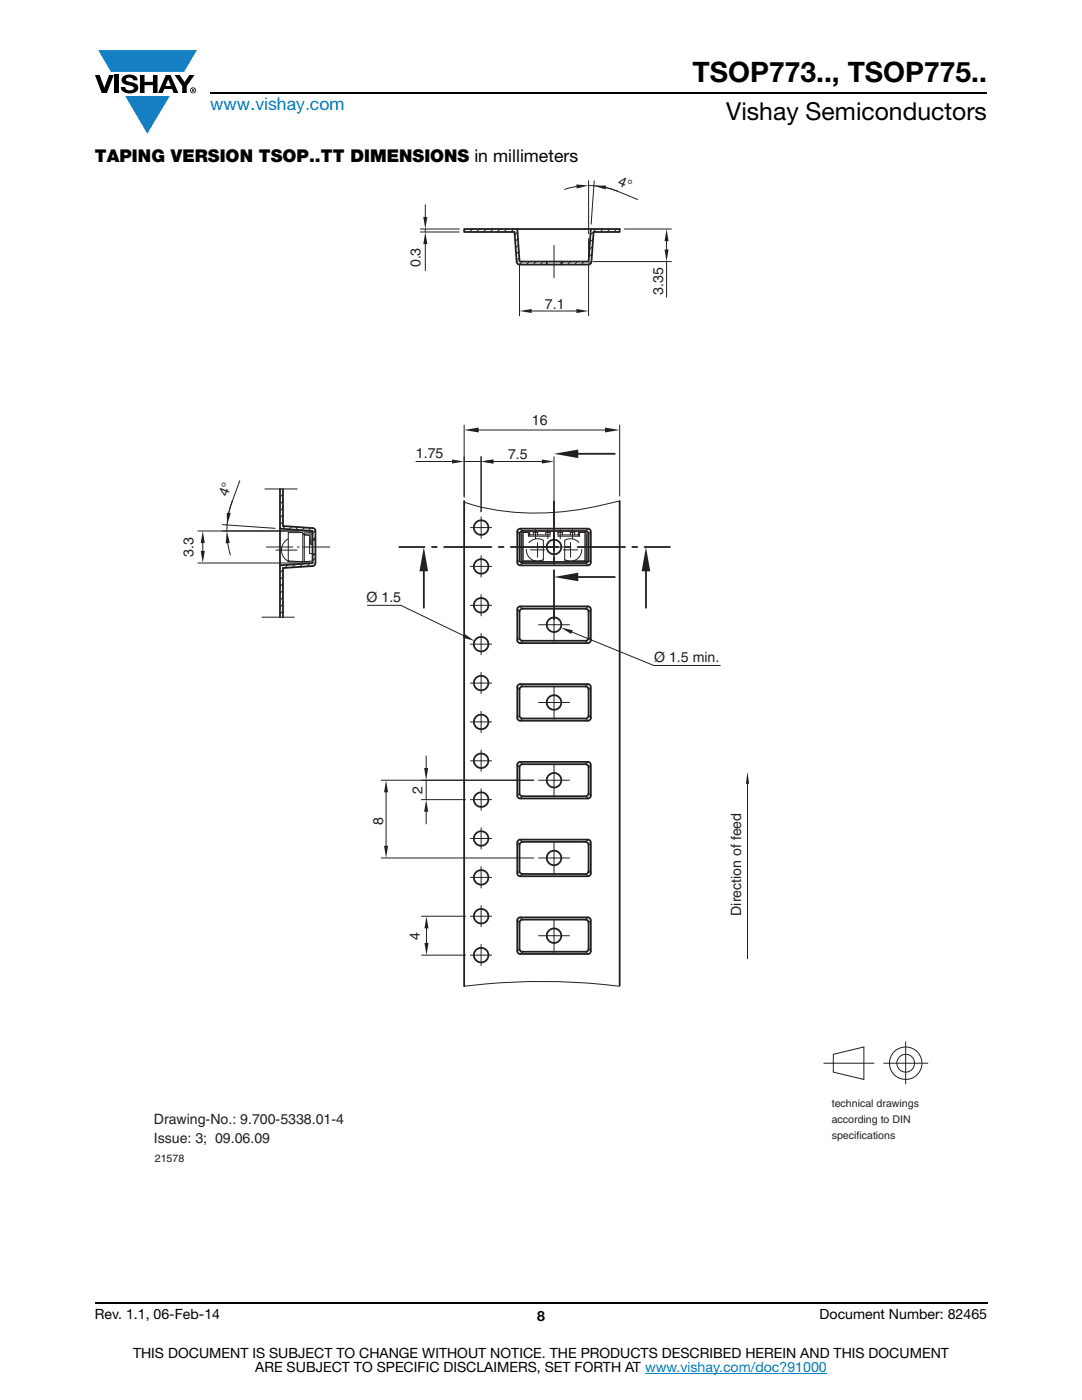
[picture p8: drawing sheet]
<svg xmlns="http://www.w3.org/2000/svg" width="216mm" height="279mm" viewBox="0 0 216 279" stroke-linecap="round" stroke-linejoin="round" font-family="sans-serif">
<g fill="#147fc3">
<path d="M19.6 10h19.7l-2.6 4.3h-1.1h-13.5z"/>
<path d="M25 19.2h8.9l-4.5 7.5z"/>
</g>
<g fill="#000">
<path d="M18.9 15h1l.9 2.5 1-2.5h.9l-1.4 3.6h-1zM22.9 15h.9v3.6h-.9zM24.6 15.3a2.1 2.1 0 0 1 2.8 .3l.1 .4h-.9a.79 .79 0 0 0-.7-.5 .79 .79 0 0 0-.8 .4l.3 .3 1 .2a1.08 1.08 0 0 1 1.2 1 1.08 1.08 0 0 1-1.1 1.2 1.73 1.73 0 0 1-2.4-1.2h.9a.96 .96 0 0 0 .8 .6 .96 .96 0 0 0 .9-.4 1.31 1.31 0 0 0-1.2-.6 1.03 1.03 0 0 1-1.1-.6 1.03 1.03 0 0 1 .2-1.1zM27.9 15h.9v1.3h1.7v-1.3h.9v3.6h-.9v-1.6h-1.7v1.6h-.9zM34.8 15h1.1l.9 1.4 1-1.4h1l-1.5 2.2v1.4h-.9v-1.4z"/>
<path d="M33.6 15.9l.5 1.3h-1.1zM33.1 15l-1.6 3.6h1l.3-.8h1.5l.3 .8h1l-1.6-3.6z"/>
<path d="M38.4 17.8h.2v.2h-.2zM38.3 17.7v.7h.1v-.3l.4 .3-.2-.3 .2-.2-.1-.2z"/>
<path d="M38.1 18a.46 .46 0 0 1 .9 0 .46 .46 0 0 1-.9 0zM37.9 18a.6 .6 0 0 0 1.2 0 .6 .6 0 0 0-1.2 0z"/>
</g>
<path d="M42 18.6h155M18.9 260h178.1" fill="none" stroke="#000" stroke-width=".36"/>
<path d="M128.7 274h36.3" fill="none" stroke="#007ec4" stroke-width=".2"/>
<path d="M30.7 34.8h154.5v197.5h-154.5z" fill="#fff"/>
<g fill="none" stroke="#231f20" stroke-width=".36">
<path d="M92.6 100v96.8M123.6 100v96.7M79.7 109.2h5M86.2 109.2h1M88.6 109.2h9.5M99.5 109.2h1M101.9 109.2h9.5M110.5 100.1v9.8M110.5 111.4v.9M110.5 113.8v9.8M112.9 109.2h.9M115.3 109.2h9.4"/>
<path d="M126.2 109.2h.9M128.6 109.2h5.1"/>
</g>
<path d="M123.6 100a58.4 58.4 0 0 1-24.3 1.8 36.9 36.9 0 0 1-6.7-1.6M92.6 196.8a127.1 127.1 0 0 1 31 0" fill="none" stroke="#231f20" stroke-width=".2"/>
<path d="M110.5 90.6l4.9-.9v1.7z" fill="#231f20"/>
<path d="M115.4 90.6h7.3" fill="none" stroke="#231f20" stroke-width=".36"/>
<path d="M110.5 115.2l4.9-.9v1.7z" fill="#231f20"/>
<path d="M115.4 115.2h7.3" fill="none" stroke="#231f20" stroke-width=".36"/>
<path d="M84.1 159.6h8.8M84.1 155.7h22.4M85 150.9v2.4M85 155.7v3.9M85 162v2.4" fill="none" stroke="#231f20" stroke-width=".2"/>
<g fill="#231f20">
<path d="M85 159.6l.4 2.4h-.8z"/>
<path d="M84.6 153.3h.8l-.4 2.4z"/>
</g>
<path d="M83 92.1h7.2M92.6 91.1v7.9M92.6 92.1h3.4M96 91.1v11.1M98.4 92.1h2.4" fill="none" stroke="#231f20" stroke-width=".2"/>
<g fill="#231f20">
<path d="M96 92.1l2.4-.4v.8z"/>
<path d="M90.2 91.7l2.4 .4-2.4 .4z"/>
</g>
<path d="M96 91.2v10.9M98.4 92.1h9.7M110.5 91.2v13.8" fill="none" stroke="#231f20" stroke-width=".2"/>
<g fill="#231f20">
<path d="M96 92.1l2.4-.4v.8z"/>
<path d="M108.1 91.7l2.4 .4-2.4 .4z"/>
<path d="M84.6 109.2l.8 4.8h-1.7z"/>
</g>
<path d="M84.6 114v7.3" fill="none" stroke="#231f20" stroke-width=".36"/>
<path d="M128.9 109.2l.8 4.8h-1.7z" fill="#231f20"/>
<path d="M128.9 114v7.3" fill="none" stroke="#231f20" stroke-width=".36"/>
<path d="M92.6 84.8v14.5M95.5 85.8h25.2M123.6 84.8v14.2" fill="none" stroke="#231f20" stroke-width=".2"/>
<g fill="#231f20">
<path d="M92.6 85.8l2.9-.5v1z"/>
<path d="M120.7 85.3l2.9 .5-2.9 .5z"/>
</g>
<path d="M76.1 155.7h30.4M77 158.1v10.7M76.1 171.2h30.4" fill="none" stroke="#231f20" stroke-width=".2"/>
<g fill="#231f20">
<path d="M76.6 168.8h.8l-.4 2.4z"/>
<path d="M77 155.7l.4 2.4h-.8z"/>
</g>
<path d="M84.1 190.6h8.8M84.1 182.9h8.8M85.1 185.3v2.9" fill="none" stroke="#231f20" stroke-width=".2"/>
<g fill="#231f20">
<path d="M85.1 182.9l.4 2.4h-.8z"/>
<path d="M84.7 188.2h.8l-.4 2.4z"/>
</g>
<g fill="none" stroke="#231f20" stroke-width=".2">
<path d="M96 103.2v4.2M96 110.9v4.3M96 118.7v4.2M98.1 113h-4.2M98.1 105.3h-4.2M96 126.4v4.3M96 134.2v4.2M98.1 136.3h-4.2M98.1 128.6h-4.2M98.1 120.8h-4.2M114.1 126.1l16.4 6.7h13.2M93.9 144.1h4.2"/>
<path d="M96 141.9v4.3M96 149.7v4.2M96 157.4v4.3M98.1 159.6h-4.2M98.1 151.8h-4.2M93.9 167.3h4.2M96 165.2v4.2M96 173v4.2M98.1 175.1h-4.2M93.9 182.9h4.2M96 180.7v4.3M96 188.5v4.2"/>
<path d="M98.1 190.6h-4.2"/>
</g>
<g fill="none" stroke="#231f20" stroke-width=".36">
<circle cx="96" cy="105.3" r="1.45"/>
<circle cx="96" cy="113" r="1.45"/>
<circle cx="96" cy="128.6" r="1.45"/>
<circle cx="96" cy="120.8" r="1.45"/>
<circle cx="96" cy="136.3" r="1.45"/>
<circle cx="96" cy="144.1" r="1.45"/>
<circle cx="96" cy="159.6" r="1.45"/>
<circle cx="96" cy="151.8" r="1.45"/>
<circle cx="96" cy="175.1" r="1.45"/>
<circle cx="96" cy="167.3" r="1.45"/>
<circle cx="96" cy="190.6" r="1.45"/>
<circle cx="96" cy="182.9" r="1.45"/>
</g>
<path d="M111.9 125.2l2.4 .6-.3 .7z" fill="#231f20"/>
<path d="M73.3 120.8h6.7l12.5 6.1" fill="none" stroke="#231f20" stroke-width=".2"/>
<path d="M92.7 126.5l2 1.4-2.4-.7z" fill="#231f20"/>
<path d="M149.2 156.4v35" fill="none" stroke="#231f20" stroke-width=".2"/>
<path d="M149.2 154l.3 2.4h-.7z" fill="#231f20"/>
<g fill="none" stroke="#231f20" stroke-width=".2">
<path d="M103.7 52.9v10.1M110.5 49v6.4M117.4 52.9v10.1M106.1 62.1h8.9M53.2 109.2h5.3M59.3 109.2h.4M60.5 109.2h5.3M60.8 106h1.6M103.2 106.1l.5 .4M103.7 111.8l-.5 .4M103.8 105.5l.5 .5M104.3 112.4l-.5 .4"/>
<path d="M104.4 106.3h-.3l.1 5.8h-.2v-5.6h.2M105 109.6a2.2 2.2 0 0 0 1.7 2.3M105.4 106.3h.3v.5l-.3 .2M105.6 108.3l.1-.1a2.24 2.24 0 0 1 2.7-.4v3.9l-.6 .2M105.7 106.5v.3h4.1M105.8 109.7h1.5v1.5M106.7 111.9h1.1M106.7 111.9h-2.3l-.3 .2h4.3M106.9 105.7v1.8M107.3 108.3v1.4h1.4M107.3 106.8v-.6h-.9v.6M107.5 109.2h3v3.3"/>
<path d="M107.8 111.9h.6v.2M108.4 112.1h4.3M109.3 105.7v1.8M109.8 106.2v.6M109.8 106.2h-.9v.6M109.8 107h-4.4v-.7h-1v5.6M110.5 106.4v6.3M110.5 106.1v3.1h3.1M111.8 105.7v1.8M112.2 106.2v.6M112.2 106.2h-.9v.6M112.4 109.7h1.4v1.5"/>
<path d="M113.3 111.9h-.6v.2M113.3 111.9h1.1M113.8 108.3v1.4h1.5M114.2 105.7v1.8M114.7 106.8v-.6h-.9v.6M115.4 106.5v.3h-4.1M115.5 108.3v-.1a2.24 2.24 0 0 0-2.8-.4v3.9l.6 .2M115.6 106.3h1.1v5.6h-2.3M115.6 106.3h-.2v.5l.2 .2M115.6 106.3v.7h-4.3M116.1 109.6a2.22 2.22 0 0 1-1.7 2.3M116.7 106.3h.3v.5"/>
<path d="M116.7 111.9l.3 .2M116.9 112.4l.4 .4M117 106.8v5.3h-4.3M117 106.5h.1v5.6h-.1v-5.3M117.3 105.5l-.4 .5M117.4 111.8l.5 .4M117.9 106.1l-.5 .4M103.2 121.6l.5 .5M103.7 127.3l-.5 .5M103.8 121l.5 .5M104.3 127.9l-.5 .4M107.5 124.7h3v3.3"/>
<path d="M110.5 121.6v3.1h3.1M116.9 127.9l.4 .4M117.3 121l-.4 .5M117.4 127.3l.5 .5M117.9 121.6l-.5 .5M103.2 152.6l.5 .5M103.7 158.3l-.5 .5M103.8 152.1l.5 .4M104.3 158.9l-.5 .5M107.5 155.7h3v3.4M110.5 152.6v3.1h3.1M116.9 158.9l.4 .5"/>
<path d="M117.3 152.1l-.4 .4M117.4 158.3l.5 .5M117.9 152.6l-.5 .5M103.2 168.2l.5 .4M103.7 173.8l-.5 .5M103.8 167.6l.5 .4M104.3 174.4l-.5 .5M107.5 171.2h3v3.4M110.5 168.1v3.1h3.1M116.9 174.4l.4 .5M117.3 167.6l-.4 .4M117.4 173.8l.5 .5"/>
<path d="M117.9 168.2l-.5 .4M164.4 212.2h10M166.3 210.4l6.1-1.4v6.4l-6.1-1.4zM176.3 212.2h8.8M180.7 207.9v8.4"/>
<circle cx="180.7" cy="212.2" r="1.78"/>
<circle cx="180.7" cy="212.2" r="3.2"/>
</g>
<g fill="none" stroke="#231f20" stroke-width=".36">
<path d="M92.6 45.7h31v.6h-5.2l-.4 5.9-.3 .6h-14a.58 .58 0 0 1-.6-.6l-.4-5.9h-10.1zM103.2 45.7l.5 6.5h13.7l.5-6.5M109.1 52.2v.6M112 52.2v.6M55.9 97.6v25.6M56.5 97.6v7.4M55.9 105.5l6.5 .5v6.4l-6.5 .4M62.4 107.7h.5M62.4 110.6h.5M62.4 105.4a.54 .54 0 0 1 .5 .6v6.4a.58 .58 0 0 1-.5 .6l-5.9 .4v9.8M103.4 105.7l.4-.2h13.5a.62 .62 0 0 1 .6 .6v6.1a.58 .58 0 0 1-.6 .6h-13.5a.58 .58 0 0 1-.6-.6v-6.1zM103.8 106.1l.5-.1h12.6a.58 .58 0 0 1 .5 .5v5.3a.58 .58 0 0 1-.5 .6h-12.6a.58 .58 0 0 1-.6-.6v-5.3z"/>
<path d="M103.4 121.2l.4-.2h13.5a.58 .58 0 0 1 .6 .6v6.2a.58 .58 0 0 1-.6 .5h-13.5a.58 .58 0 0 1-.6-.5v-6.2zM103.8 121.7l.5-.2h12.6a.58 .58 0 0 1 .5 .6v5.2a.58 .58 0 0 1-.5 .6h-12.6a.58 .58 0 0 1-.6-.6v-5.2zM103.4 152.2l.4-.1h13.5a.58 .58 0 0 1 .6 .5v6.2a.58 .58 0 0 1-.6 .6h-13.5a.58 .58 0 0 1-.6-.6v-6.2zM103.8 152.7l.5-.2h12.6a.58 .58 0 0 1 .5 .6v5.2a.58 .58 0 0 1-.5 .6h-12.6a.58 .58 0 0 1-.6-.6v-5.2zM103.4 167.7l.4-.1h13.5a.58 .58 0 0 1 .6 .6v6.1a.58 .58 0 0 1-.6 .6h-13.5a.58 .58 0 0 1-.6-.6v-6.1zM103.8 168.2l.5-.2h12.6a.62 .62 0 0 1 .5 .6v5.2a.58 .58 0 0 1-.5 .6h-12.6a.58 .58 0 0 1-.6-.6v-5.2z"/>
<circle cx="110.6" cy="109.2" r="1.45"/>
<circle cx="110.6" cy="124.7" r="1.45"/>
<circle cx="110.6" cy="155.7" r="1.45"/>
<circle cx="110.6" cy="171.2" r="1.45"/>
</g>
<g fill="#231f20">
<path d="M103.7 62.1l2.4-.4v.8z"/>
<path d="M115 61.7l2.4 .4-2.4 .4z"/>
</g>
<path d="M118.4 52.2h15.6M124.6 45.7h9.4M133 48.1v1.7M133 52.2v7.1" fill="none" stroke="#231f20" stroke-width=".2"/>
<g fill="#231f20">
<path d="M133 45.7l.4 2.4h-.8z"/>
<path d="M132.6 49.8h.8l-.4 2.4z"/>
</g>
<path d="M83.9 45.7h7.7M83.9 46.3h7.7M84.9 40.9v2.4M84.9 45.7v.6M84.9 48.7v5.3" fill="none" stroke="#231f20" stroke-width=".2"/>
<g fill="#231f20">
<path d="M84.5 43.3h.8l-.4 2.4z"/>
<path d="M84.9 46.3l.4 2.4h-.8z"/>
</g>
<path d="M117.4 47.6v4.6M52.8 97.6h6.5M39.5 112.4h21.9M39.5 106h21.9M40.5 108.4v1.5M52.3 123.2h6.4" fill="none" stroke="#231f20" stroke-width=".2"/>
<g fill="#231f20">
<path d="M40.1 110h.8l-.4 2.4z"/>
<path d="M40.5 106l.4 2.4h-.8z"/>
</g>
<g fill="none" stroke="#231f20" stroke-width=".36">
<path d="M103.4 136.7l.4-.2h13.5a.58 .58 0 0 1 .6 .6v6.2a.58 .58 0 0 1-.6 .5h-13.5a.58 .58 0 0 1-.6-.5v-6.2zM103.8 137.2l.5-.2h12.6a.58 .58 0 0 1 .5 .6v5.2a.58 .58 0 0 1-.5 .6h-12.6a.58 .58 0 0 1-.6-.6v-5.2zM103.4 183.3l.4-.2h13.5a.58 .58 0 0 1 .6 .6v6.1a.58 .58 0 0 1-.6 .6h-13.5a.58 .58 0 0 1-.6-.6v-6.1zM103.8 183.7l.5-.2h12.6a.58 .58 0 0 1 .5 .6v5.3a.58 .58 0 0 1-.5 .5h-12.6a.58 .58 0 0 1-.6-.5v-5.3z"/>
<circle cx="110.6" cy="140.2" r="1.45"/>
<circle cx="110.6" cy="186.7" r="1.45"/>
</g>
<g fill="none" stroke="#231f20" stroke-width=".2">
<path d="M47.8 95.9l-1.5 4.1M44.3 106h15.5M44.4 104.7l10.5 .7M45.4 108.4l.6 2.4M46.3 100l-.7 2.4M46.3 100a16.3 16.3 0 0 0-1 6M103.2 137.1l.5 .5M103.8 136.5l.5 .5M110.5 137.1v3.1h3.1M117.3 136.5l-.4 .5M117.9 137.1l-.5 .5M103.7 142.8l-.5 .5"/>
<path d="M104.3 143.4l-.5 .4M107.5 140.2h3v3.4M116.9 143.4l.4 .4M117.4 142.8l.5 .5M103.2 183.7l.5 .4M103.7 189.3l-.5 .5M103.8 183.1l.5 .4M104.3 189.9l-.5 .5M107.5 186.7h3v3.4M110.5 183.7v3h3.1M116.9 189.9l.4 .5M117.3 183.1l-.4 .4"/>
<path d="M117.4 189.3l.5 .5M117.9 183.7l-.5 .4"/>
</g>
<g fill="#231f20">
<path d="M45.2 102.3l.8 .1-.7 2.4z"/>
<path d="M45.3 106l.6 2.4h-.9z"/>
</g>
<path d="M115 37.2l-2.3 .6M117.4 37a15.1 15.1 0 0 1 5.8 1.2M117.4 36.1v10.5M118.6 36.1l-.6 8.7M120.9 37.4l2.3 .7M123.2 38.2l4 1.6" fill="none" stroke="#231f20" stroke-width=".2"/>
<g fill="#231f20">
<path d="M118.5 37.1l2.5-.1-.2 .8z"/>
<path d="M115 36.8l2.4 .2-2.3 .6z"/>
</g>
<g fill="none" stroke="#231f20" stroke-width=".2">
<path d="M92.9 45.7l-.3 .3M94.3 45.7l-.6 .6M95.7 45.7l-.6 .6M97 45.7l-.6 .6M98.4 45.7l-.6 .6M99.8 45.7l-.6 .6M101.1 45.7l-.5 .6M102.5 45.7l-.6 .6M103.3 46.3l-.6 .6M103.3 47.6l-.5 .6M103.4 48.9l-.5 .6M103.5 50.2l-.5 .5"/>
<path d="M103.6 51.5l-.5 .5M104.2 52.2l-.5 .6M105.6 52.2l-.6 .6M107 52.2l-.6 .6M108.4 52.2l-.6 .6M112.5 52.2l-.5 .5M113.8 52.2l-.5 .6M115.2 52.2l-.6 .6M116.6 52.2l-.6 .6M118 52.1l-.6 .7M118.1 50.7l-.6 .6M118.2 49.2l-.6 .6"/>
<path d="M118.3 47.7l-.6 .7M119 45.7l-1.2 1.2M120.3 45.7l-.5 .6M121.7 45.7l-.6 .6M123.1 45.7l-.6 .6M56.1 97.6l-.2 .2M56.5 98.6l-.6 .6M55.1 109.8h4.2M56 112.8l-.1 .1M56.5 113.7l-.6 .6M56.5 115.1l-.6 .6M56.5 116.5l-.6 .5"/>
<path d="M56.5 117.8l-.6 .6M56.5 119.2l-.6 .6M56.5 100l-.6 .6M56.5 101.4l-.6 .6M56.5 102.8l-.6 .5M56.5 104.1l-.6 .6M56.9 105l-.5 .5M57.5 112.7l-.7 .6M57.5 111.9l2.9 .2M57.5 107.5a2.46 2.46 0 0 0-1.3 2.2 2.46 2.46 0 0 0 1.3 2.2M57.5 111.9v.2h2.9M58.2 105.1l-.5 .5"/>
<path d="M58.9 112.6l-.6 .6M59.5 105.2l-.5 .5M60.4 112.5l-.6 .6M60.4 106.6v-.3h-2.9v5.6M60.4 112.1h.3M60.4 112.1v-5.5h.3v5.5M60.5 106.6l.3-.2 1.1-.1 .4 .2-.1 2.1h-.3l.2-2-1.4 .2 1.1 .1v3.6h.6v1.5M60.8 105.3l-.6 .5M61.8 112v.1h-1.1M61.9 112.4l-.7 .6M62.1 105.4l-.6 .5M62.4 112l-1.7 .1"/>
<path d="M62.9 105.9l-.5 .5M62.9 107.2l-.5 .5M62.9 111.3l-.5 .6M56.5 120.6l-.6 .5M56.5 122l-.6 .5"/>
</g>
<path d="M56.5 105l5.9 .4" fill="none" stroke="#231f20" stroke-width=".36"/>
<text font-size="5.6" x="138.2" y="16.4">TSOP773.., TSOP775..</text>
<text font-size="4.9" x="144.9" y="24">Vishay Semiconductors</text>
<text font-size="3.5" fill="#007ec4" x="42" y="21.9">www.vishay.com</text>
<text font-size="3.5" x="18.9" y="32.3">TAPING VERSION TSOP..TT DIMENSIONS in millimeters</text>
<g font-size="2.8" fill="#231f20">
<text x="123.1" y="37" transform="rotate(22 123.1 37)">4°</text>
<text x="83.9" y="53.3" transform="rotate(-90 83.9 53.3)">0.3</text>
<text x="132.3" y="58.9" transform="rotate(-90 132.3 58.9)">3.35</text>
<text x="108.7" y="61.6">7.1</text>
<text x="106.1" y="84.8">16</text>
<text x="83" y="91.3">1.75</text>
<text x="101.4" y="91.6">7.5</text>
<text x="45.4" y="99.3" transform="rotate(-70 45.4 99.3)">4°</text>
<text x="38.6" y="111.1" transform="rotate(-90 38.6 111.1)">3.3</text>
<text x="73.1" y="120.1">Ø 1.5</text>
<text x="130.5" y="132.1">Ø 1.5 min.</text>
<text x="84.3" y="158.5" transform="rotate(-90 84.3 158.5)">2</text>
<text x="76.5" y="164.7" transform="rotate(-90 76.5 164.7)">8</text>
<text x="147.9" y="182.8" transform="rotate(-90 147.9 182.8)">Direction of feed</text>
<text x="83.8" y="187.6" transform="rotate(-90 83.8 187.6)">4</text>
<text x="30.7" y="224.3">Drawing-No.: 9.700-5338.01-4</text>
<text x="30.7" y="228.1">Issue: 3; 09.06.09</text>
</g>
<g font-size="2.8">
<text x="18.9" y="263.3">Rev. 1.1, 06-Feb-14</text>
<text x="107.2" y="263.6">8</text>
<text x="163.6" y="263.3">Document Number: 82465</text>
<text x="26.5" y="271">THIS DOCUMENT IS SUBJECT TO CHANGE WITHOUT NOTICE. THE PRODUCTS DESCRIBED HEREIN AND THIS DOCUMENT</text>
<text x="50.9" y="273.8">ARE SUBJECT TO SPECIFIC DISCLAIMERS, SET FORTH AT www.vishay.com/doc?91000</text>
</g>
<g font-size="2.1" fill="#231f20">
<text x="166" y="221">technical drawings</text>
<text x="166" y="227.2">specifications</text>
<text x="166" y="224.1">according to DIN</text>
</g>
<text font-size="2.1" fill="#201d1e" x="30.9" y="231.8">21578</text>
</svg>
